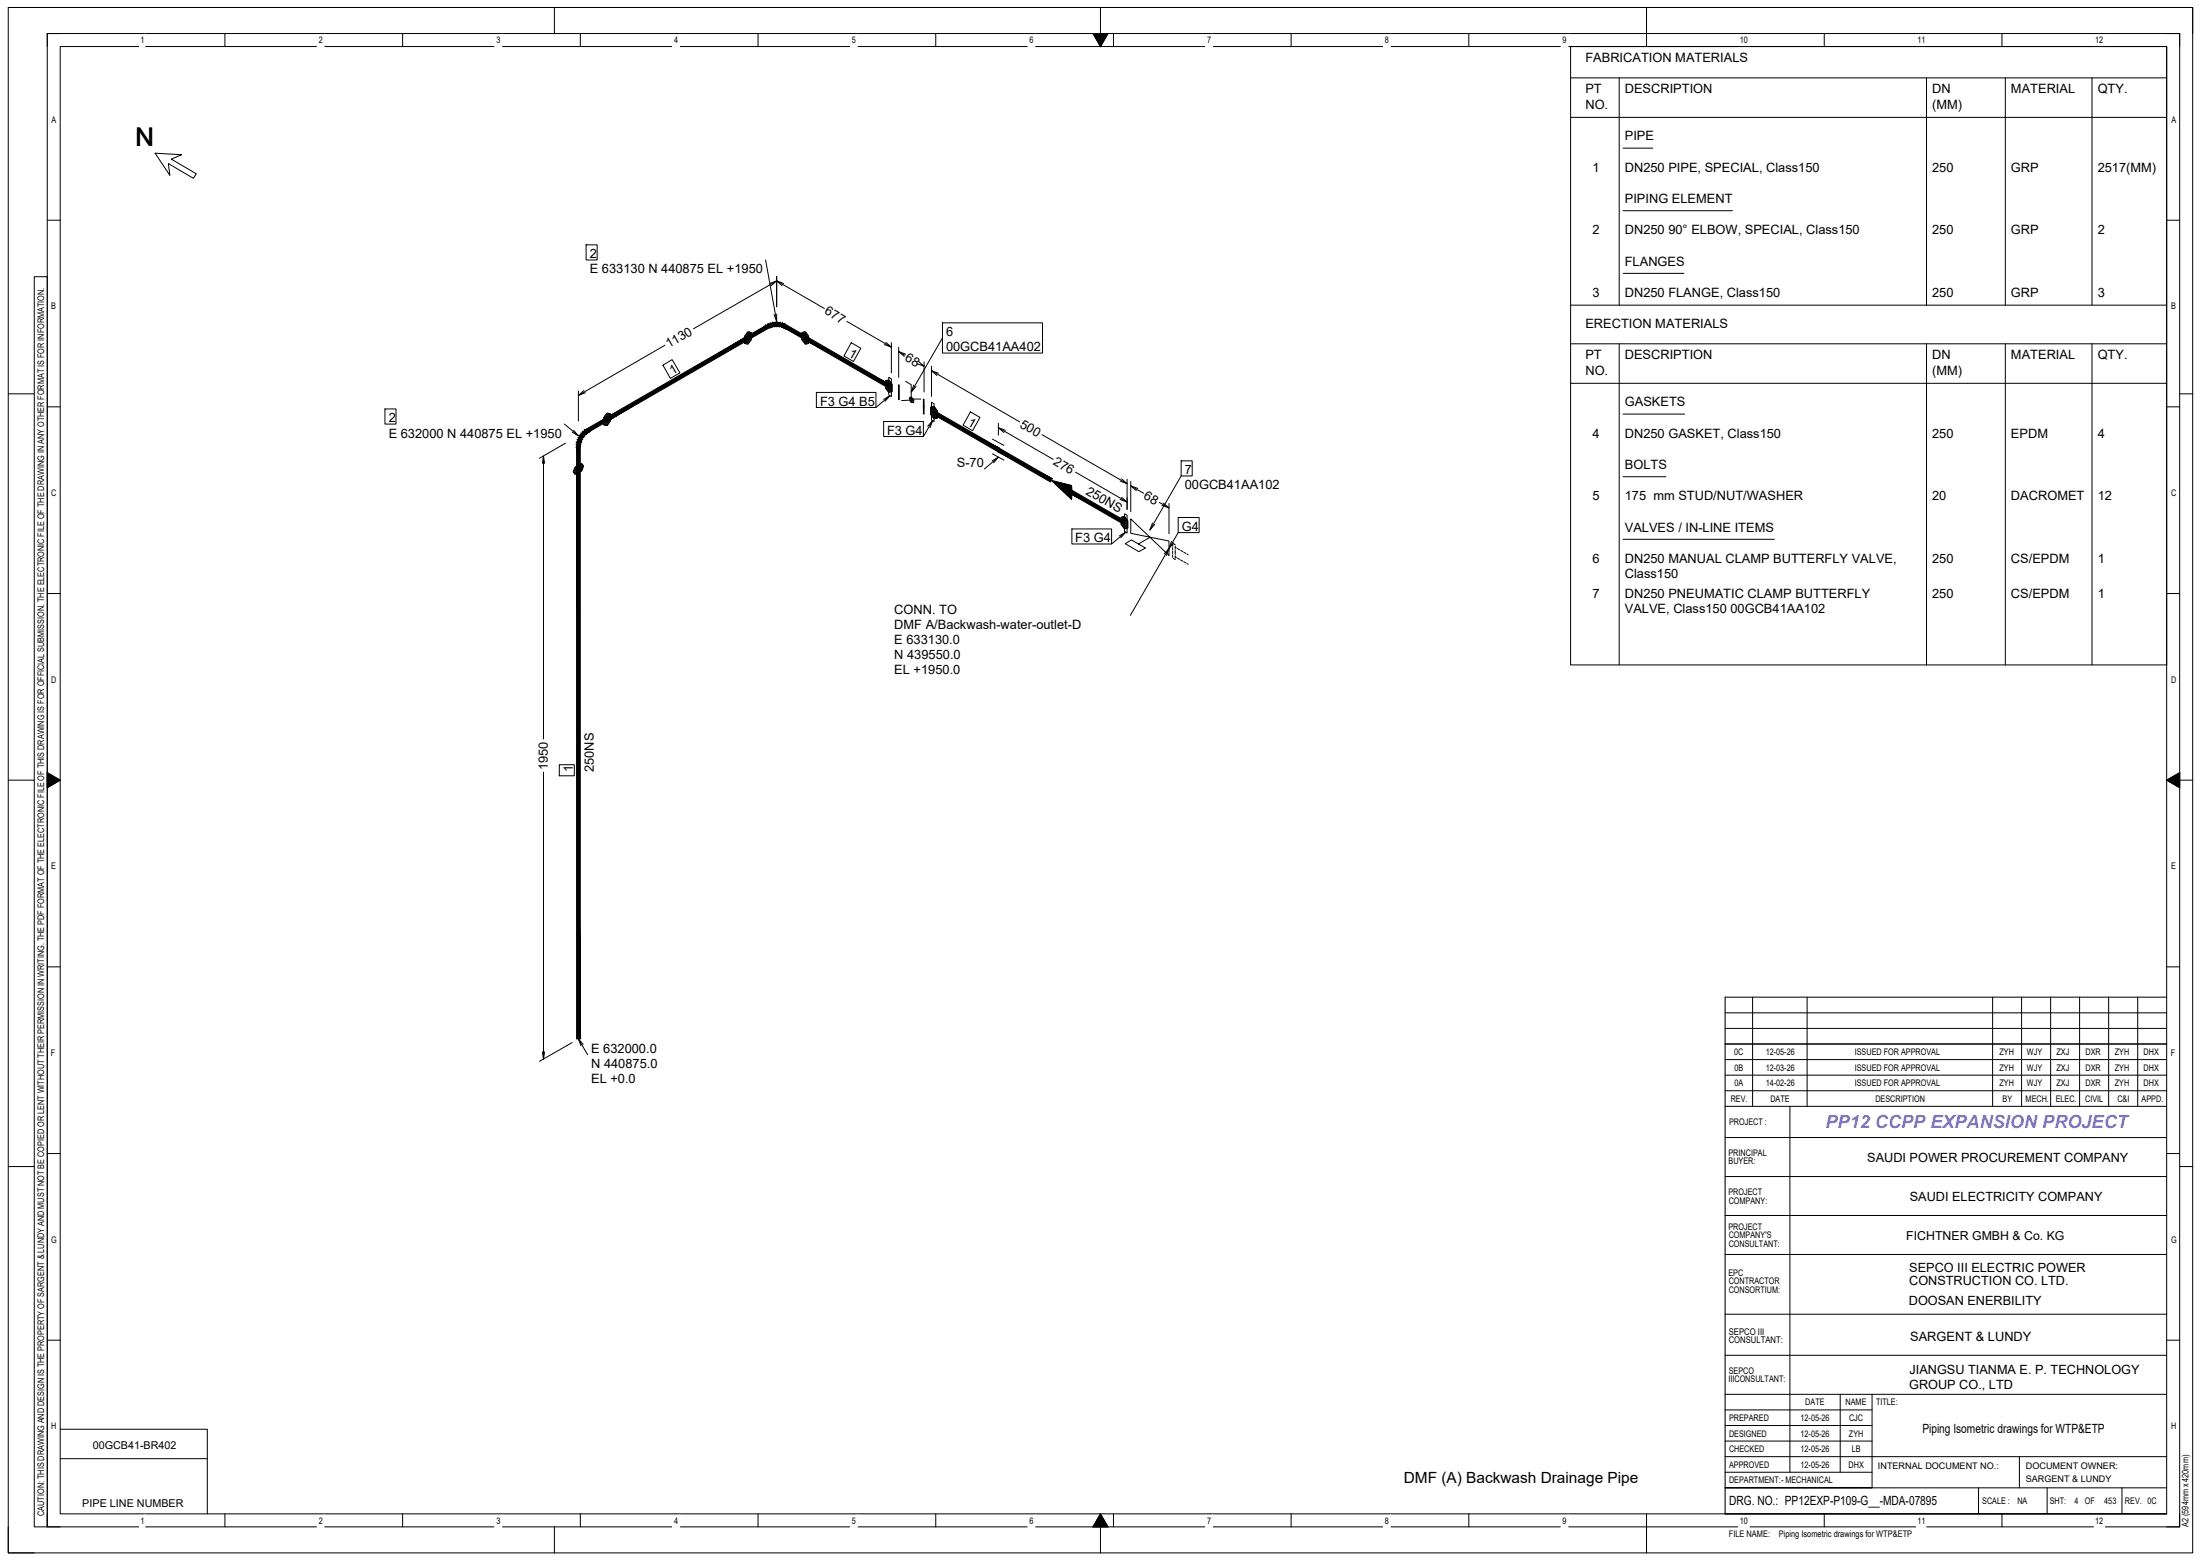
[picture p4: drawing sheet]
<svg xmlns="http://www.w3.org/2000/svg" width="598mm" height="424mm" viewBox="0 0 598 424" stroke-linecap="round" stroke-linejoin="round" font-family="sans-serif">
<!-- layer: G-ANNO-TTLB -->
<g fill="none" stroke="#000" stroke-width=".27">
<path d="M12.8 9.1h579.6v405.7h-579.6zM12.8 9.1v3.5M12.8 9.1h3.6M16.4 12.6h572.5v398.6h-572.5zM61.1 9.1v3.5M109.4 9.1v3.5M150.7 2v7.1M157.7 9.1v3.5M206 9.1v3.5M254.3 9.1v3.5M297.1 9.1h4l-2 3.5zM299.1 2v10.6"/>
<path d="M302.6 9.1v3.5M350.9 9.1v3.5M399.2 9.1v3.5M447.5 2v10.6M495.8 9.1v3.5M544.1 9.1v3.5M588.9 2h7.1v7.1M588.9 9.1h3.5v3.5M12.8 59.8h3.6M588.9 59.8h3.5M9.3 75.2h3.5v339.6h-3.5zM2.2 107h7.1"/>
<path d="M12.8 110.5h3.6M588.9 110.5h3.5M592.4 107h3.6M12.8 161.2h3.6M588.9 161.2h3.5M2.2 211.9h7.1M12.8 209.9l3.6 2-3.6 2.1zM12.8 211.9h3.6M588.9 211.9l3.5-2v4.1zM588.9 211.9h7.1M12.8 262.6h3.6M468.9 279.4h120"/>
<path d="M468.9 275.1h120M468.9 270.9h120M476.4 270.9v29.6M491.2 270.9v29.6M541.6 270.9v29.6M549.5 270.9v29.6M557.4 270.9v29.6M565.2 270.9v29.6M573.1 270.9v29.6M581 270.9v29.6M588.9 262.6h3.5M468.9 292.1h120"/>
<path d="M468.9 296.3h120M468.9 287.8h120M468.9 283.6h120M2.2 316.9h7.1M12.8 313.4h3.6M468.9 300.5h120M468.9 309h120M468.9 319.6h120M486.5 300.5v99.4M588.9 313.4h3.5M592.4 316.9h3.6M468.9 330.2h120"/>
<path d="M468.9 340.8h120M468.9 357h120M12.8 364.1h3.6M468.9 378.8h120M468.9 368.2h120M500.2 378.8v21.1M508.8 378.8v25.4h-39.9h120M588.9 364.1h3.5M468.9 395.7h120M468.9 387.2h39.9M468.9 391.5h39.9M468.9 383h39.9"/>
<path d="M468.9 399.9h39.9M548.9 395.7v8.5M2.2 414.8v7h7.1M12.8 411.2v3.6h3.6M61.1 411.2v3.6M109.4 411.2v3.6M150.7 414.8v7M157.7 411.2v3.6M206 411.2v3.6M254.3 411.2v3.6M299.1 411.2l2 3.6h-4zM299.1 411.2v10.6"/>
<path d="M302.6 411.2v3.6M350.9 411.2v3.6M399.2 411.2v3.6M447.5 411.2v10.6M468.9 411.2h120M495.8 411.2v3.6M537.8 404.2v7M544.1 411.2v3.6M556.4 404.2v7M576.7 404.2v7M592.4 411.2v3.6h-3.5"/>
</g>
<!-- layer: G-ANNO-BRDR -->
<path d="M2.2 2h593.8v419.8h-593.8z" fill="none" stroke="#000" stroke-width=".27"/>
<!-- layer: G-ANNO-TTLB -->
<path d="M468.9 270.9v140.3" fill="none" stroke="#000" stroke-width=".3"/>
<path d="M297.1 9.1h4l-2 3.5zM12.8 209.9l3.6 2-3.6 2.1zM588.9 211.9l3.5-2v4.1zM299.1 411.2l2 3.6h-4z" fill="#000" stroke="#000" stroke-width=".27"/>
<g fill="#fff" stroke="#fff" stroke-width=".27">
<path d="M38 411.7v3.2l1.4-3.2zM39.4 411.7v3.2h-1.4z"/>
<path d="M86.3 411.7v3.2l1.8-3.2zM88.1 411.7v3.2h-1.8z"/>
<path d="M134.6 411.7v3.2l1.8-3.2zM136.4 411.7v3.2h-1.8z"/>
<path d="M182.9 411.7v3.2l1.8-3.2zM184.7 411.7v3.2h-1.8z"/>
<path d="M231.2 411.7v3.2l1.8-3.2zM233 411.7v3.2h-1.8z"/>
<path d="M279.5 411.7v3.2l1.8-3.2zM281.3 411.7v3.2h-1.8z"/>
<path d="M327.8 411.7v3.2l1.8-3.2zM329.6 411.7v3.2h-1.8z"/>
<path d="M376.1 411.7v3.2l1.8-3.2zM377.9 411.7v3.2h-1.8z"/>
<path d="M424.3 411.7v3.2l1.9-3.2zM426.2 411.7v3.2h-1.9z"/>
<path d="M472.7 411.7v3.2l2.7-3.2zM475.4 411.7v3.2h-2.7z"/>
<path d="M521 411.7v3.2l2.5-3.2zM523.5 411.7v3.2h-2.5z"/>
<path d="M569.3 411.7v3.2l2.7-3.2zM572 411.7v3.2h-2.7z"/>
<path d="M589.8 386v3.3l2-3.3zM591.8 386v3.3h-2z"/>
<path d="M589.8 335.3v3.3l2.2-3.3zM592 335.3v3.3h-2.2z"/>
<path d="M589.8 284.6v3.3l1.8-3.3zM591.6 284.6v3.3h-1.8z"/>
<path d="M589.8 233.9v3.2l1.9-3.2zM591.7 233.9v3.2h-1.9z"/>
<path d="M589.8 183.2v3.2l2-3.2zM591.8 183.2v3.2h-2z"/>
<path d="M589.8 132.5v3.2l2.1-3.2zM591.9 132.5v3.2h-2.1z"/>
<path d="M589.8 81.8v3.2l1.9-3.2zM591.7 81.8v3.2h-1.9z"/>
<path d="M589.8 31.1v3.2l2.2-3.2zM592 31.1v3.2h-2.2z"/>
<path d="M38 9.6v3.2l1.4-3.2zM39.4 9.6v3.2h-1.4z"/>
<path d="M86.3 9.6v3.2l1.8-3.2zM88.1 9.6v3.2h-1.8z"/>
<path d="M134.6 9.6v3.2l1.8-3.2zM136.4 9.6v3.2h-1.8z"/>
<path d="M182.9 9.6v3.2l1.8-3.2zM184.7 9.6v3.2h-1.8z"/>
<path d="M231.2 9.6v3.2l1.8-3.2zM233 9.6v3.2h-1.8z"/>
<path d="M279.5 9.6v3.2l1.8-3.2zM281.3 9.6v3.2h-1.8z"/>
<path d="M327.8 9.6v3.2l1.8-3.2zM329.6 9.6v3.2h-1.8z"/>
<path d="M376.1 9.6v3.2l1.8-3.2zM377.9 9.6v3.2h-1.8z"/>
<path d="M424.3 9.6v3.2l1.9-3.2zM426.2 9.6v3.2h-1.9z"/>
<path d="M472.7 9.6v3.2l2.7-3.2zM475.4 9.6v3.2h-2.7z"/>
<path d="M521 9.6v3.2l2.5-3.2zM523.5 9.6v3.2h-2.5z"/>
<path d="M569.3 9.6v3.2l2.7-3.2zM572 9.6v3.2h-2.7z"/>
<path d="M13.6 386v3.3l2-3.3zM15.6 386v3.3h-2z"/>
<path d="M13.6 335.3v3.3l2.2-3.3zM15.8 335.3v3.3h-2.2z"/>
<path d="M13.6 284.6v3.3l1.8-3.3zM15.4 284.6v3.3h-1.8z"/>
<path d="M13.6 233.9v3.2l1.9-3.2zM15.5 233.9v3.2h-1.9z"/>
<path d="M13.6 183.2v3.2l2-3.2zM15.6 183.2v3.2h-2z"/>
<path d="M13.6 132.5v3.2l2.1-3.2zM15.7 132.5v3.2h-2.1z"/>
<path d="M13.6 81.8v3.2l1.9-3.2zM15.5 81.8v3.2h-1.9z"/>
<path d="M13.6 31.1v3.2l2.2-3.2zM15.8 31.1v3.2h-2.2z"/>
</g>
<!-- layer: GT_1 -->
<g fill="none" stroke="#000" stroke-width=".27">
<path d="M426.9 12.6h162v168h-162zM426.9 21.2h162M426.9 31.9h162M440.1 21.2v61.7M523.6 21.2v61.7M545 21.2v61.7M568.6 21.2v61.7M42.2 41.6l7.2 .4-2.8 1.2 6.8 4-.8 1.2-6.8-4 .4 3.2zM441.2 40.2h8M441.2 57.2h29.7M159.3 66.5h3v4.1h-3zM208.1 70.6l3 16.7"/>
<path d="M209.2 77l1.9-.7-1.5 1.3M211.1 75.1v8.2M213 77l-1.9-.7 1.5 1.3M441.2 74.3h16.5M180.2 99.2l2.5-1.5 2.1 3.6-2.6 1.5zM180.7 93.8l-23.5 13.6M202.4 93.2h1.1M202.4 93h1.3M202.4 92.8h1.4M202.4 92.6h1.6M202.4 92.4h1.7M202.4 92.2h1.8"/>
<path d="M202.4 92h1.8M202.4 91.8h1.8M202.4 91.6h1.8M202.4 91.4h1.8M202.5 91.2h1.7M202.6 91h1.6M202.8 90.8h1.4M202.8 93.4h.6M202.9 90.6h1.3M203.1 90.4h1.1M203.2 90.2h.5M203.3 90.1l.9 .2v2l-.9 1.2-.9-.2v-2z"/>
<path d="M211.1 85.3v2l-.7-1.9M218 90.3l.9-.2 .9 1.2v2l-.9 .2-.9-1.2zM218 92.2h1.8M218 92h1.8M218 91.8h1.8M218 91.6h1.8M218 91.4h1.8M218 91.2h1.7M218 91h1.6M218 90.8h1.4M218 90.6h1.3M218 90.4h1.1"/>
<path d="M218.1 92.4h1.7M218.2 92.6h1.6M218.4 92.8h1.4M218.4 90.2h.5M218.5 93h1.3M218.7 93.2h1.1M218.8 93.4h.5M224.1 83.8l-13-7.5-22.6 13M230.2 87.3l12.1 7M231.4 93.1l2.6 1.5-2 3.6-2.6-1.5zM240.8 93l1.5 1.3-1.9-.7M242.3 93.1v8.2"/>
<path d="M244.3 94.3v8.2M244.3 95.5l1.7 1M246.2 96.2l-1.9-.7 1.5 1.3M249.7 98.2l1.5 1.3-1.9-.7M250.4 99l.8 .5M251.2 98.3v8.2M253.2 99.5v8.2M256.2 87.7h27.2v8.2h-27.2zM256.2 91.8l-8.5 14.7M426.9 82.9h162M426.9 93.4h162M440.1 93.4v87.2"/>
<path d="M523.6 93.4v87.2M545 93.4v87.2M568.6 93.4v87.2M104.6 111.1h3v4.1h-3zM153.4 115.2l3.8 3.2M155.9 116.9l1.3 1.5-1.7-1M157.2 106.2v8.2M158.7 106.1l-1.5 1.3 1.9-.7M164.1 115.4v-2l.9-1.2 .9 .2v2l-.9 1.2-.9-.2h1.1M164.1 113.6h1.8M164.1 113.4h1.8M164.1 115.2h1.2"/>
<path d="M164.1 115h1.4M164.1 114.8h1.5M164.1 114.6h1.7M164.1 114.4h1.8M164.1 114.2h1.8M164.1 114h1.8M164.1 113.8h1.8M164.3 113.2h1.6M164.4 113h1.5M164.5 112.8h1.4M164.7 112.6h1.2M164.9 112.4h1"/>
<path d="M221.9 106.6h16.2v4.1h-16.2zM240.2 114.5h10.8v4.1h-10.8zM240.2 108.5l1.7-1-1.3 1.5M240.7 103.4l.9-.2 .9 1.2v2l-.9 .2-.9-1.2zM240.7 105.4h1.8M240.7 105.2h1.8M240.7 105h1.8M240.7 104.8h1.8M240.7 104.6h1.8M240.7 104.4h1.8M240.7 104.2h1.6M240.7 104h1.5"/>
<path d="M240.7 103.8h1.3M240.7 103.6h1.2M240.7 103.4h1M240.8 105.6h1.7M241 105.8h1.5M241.1 106h1.4M241.3 106.2h1.2M241.4 106.4h1.1M241.6 102.5l.7 .4v4.8l-.7-.4zM241.9 107.5l-3.8 3.2M244.3 104.5l.1 4.1zM246.2 103.6l1.5 .9v4"/>
<path d="M247.2 108.2l1.2 .7M247.4 107.9l.9 1.5M247.4 108.7l-2.3 .1M247.7 107.9h-.3l-.2 .3 .2 .7 .3 .4 .6 .1 .1-.5-.1-.5-.6-.5v1.4M248.4 104.6l-.7 1.9 1.3-1.5M250.3 108.4h-2l-.9 .5M251 108.4l.2 .1v4l-.2-.1zM252.2 115.8l1.3-1.5-.7 1.9M253 110.6l.9-.2 .9 1.2v2l-.9 .2-.9-1.2zM253 112.6h1.8M253 112.4h1.8M253 112.2h1.8"/>
<path d="M253 112h1.8M253 111.8h1.8M253 111.6h1.8M253 111.4h1.6M253 111.2h1.5M253 111h1.3M253 110.8h1.2M253 110.6h1M253.1 112.8h1.7M253.2 109.3l.7 .4v4.8l-.7-.4zM253.2 100.7l24 13.9M253.3 113h1.5"/>
<path d="M253.4 113.2h1.4M253.5 114.3l-2.5 4.3M253.6 113.4h1.2M253.7 113.6h1.1M255.1 101.4l-1.9-.7 1.5 1.3M263.8 111.9l2.6 1.5-2 3.6-2.6-1.5zM269.7 119.3l3.2 1.7M271.4 116.2l14.9 8.6M271.4 115v3.2M273.3 116.9l-1.9-.7 1.5 1.3M283.3 118.1l23 13.3M426.9 104.1h162"/>
<path d="M441.2 112.5h16.7M147.4 125.9l.3-2 .3 2M147.7 123.9v76.9M153.7 120.4l-7.1 4.1M155.8 128.2h1.8M155.9 128h2M156 128.4h1.2M156 127.8h2.2M156 127.6h2.2M156.1 128.6h.7M156.1 127.4h2.2M156.2 127.2h2.2"/>
<path d="M156.3 127h2.2M156.3 126.9l1.8-1 .5 .7-.5 1.3-1.8 1-.5-.7zM156.5 126.8h2M156.8 126.6h1.8M157.2 126.4h1.3M157.6 126.2h.7M269.7 125.2l1.7-1-1.3 1.5M269.7 123.3l3.2 1.7M271.4 124.2l-3.8 3.2M285.7 130.5l5.6 3.1-1.8-.9 1.8 1.3v-.7l-2.5-1 2.5 1.9v-1.1l-2.9-1 2.9 2.4v-1.7l-3.5-1.1 3.5 3v-2.2l-3.9-1 3.9 3.5v-2.7l-4.4-1.2 4.4 4.1v-3.2l-5-1.2 5 4.7v-3.6l-5.6-1.4 5.6 5.2v-2M292.4 128.3l13.9 8.1M304.8 135.1l1.5 1.3-1.9-.7"/>
<path d="M304.8 130.1l1.5 1.3-1.9-.7M305.6 139.6l.7 .4v4.8l-.7-.4zM306.3 130.2v8.2M307.3 130.8v8.2M307.3 132l3.5 2M309.2 132.7l-1.9-.7 1.5 1.3M315.1 136.5l2.6 1.5M316.2 136.7l1.5 1.3-1.9-.7M317.7 136.8v8.2M321 125.2h3v4.1h-3zM321 129.3l-8.5 14.7M441.2 129.5h11.6"/>
<path d="M291.3 143.7h10.8v4.1h-10.8zM304.2 145.6l1.7-1-1.3 1.5M304.7 140.5l.9-.2 .9 1.2v2l-.9 .2-.9-1.2zM304.7 142.4h1.8M304.7 142.2h1.8M304.7 142h1.8M304.7 141.8h1.8M304.7 141.6h1.8M304.7 141.4h1.8M304.7 141.2h1.6M304.7 141h1.5M304.7 140.8h1.3"/>
<path d="M304.7 140.6h1.2M304.8 142.6h1.7M305 142.8h1.5M305.1 143h1.4M305.2 140.4h.5M305.3 143.2h1.2M305.4 143.4h1.1M305.6 143.6h.5M305.9 144.6l-3.8 3.2M307.3 141v3.9l10.4 2.1v3.9zM312.5 146l-3.1 1.8 1.9 1.1-1.8 1-3.7-2.2 1.7-1 1.9 1.1M313.2 142.1l-.7 1.9 1.3-1.5"/>
<path d="M316.4 150.5l1.3-1.5-.7 1.9M318.4 147.1l-.7 1.9 1.3-1.5M318.7 147.8v.6M318.7 148.7v.7M318.7 149.7v.7M318.7 150.7v.7M318.9 151.7l.5 .2M318.9 147.7l.5 .3M319.4 148.3v.7M319.4 149.3v1.3M319.4 150.9v.7M319.4 151.3l.3 .2"/>
<path d="M319.4 148.7l.3 .2M320 151.6l.6 .3M320 149l.6 .3M320.2 140.6h5.7v4.1h-5.7zM320.2 144.7l-13 22.5M320.9 152.1l.6 .3M320.9 149.5l.6 .3M321.8 152.6l.5 .3M321.8 150l.5 .3M322.6 153.1l.3 .2M322.6 150.5l.3 .2M441.2 146.5h41.1"/>
<path d="M147.7 209.7v78M152 207.7h4.1v3h-4.1zM147.4 285.7l.3 2 .3-2M155.5 283.2l-8.9 5.1M157.2 282.2l2.5 4.3M158.5 283.7l-1.3-1.5 .7 1.9"/>
</g>
<g fill="#000" stroke="#000" stroke-width=".27">
<path d="M165.2 114.3l38.3-22.1-.5-.8zM164.8 113.5l38.2-22.1-37.8 22.9z"/>
<path d="M203.5 92.2l5.2-3-.5-.8zM203 91.4l5.2-3-4.7 3.8z"/>
<path d="M213.3 88.1l.6 .3-.5 .8zM213.3 88.1l-.4 .9 .5 .2zM212.7 87.8l.6 .3-.4 .9zM212.7 87.8l-.3 1 .5 .2zM212.1 87.7l.6 .1-.3 1zM212.1 87.7l-.2 1 .5 .1zM211.4 87.6l.7 .1-.2 1zM211.4 87.6l-.1 1 .6 .1zM210.8 87.6h.6l-.1 1zM210.8 87.6v1h.5zM210.1 87.7l.7-.1v1zM210.1 87.7l.2 1 .5-.1zM209.4 87.8l.7-.1 .2 1zM209.4 87.8l.3 1 .6-.1zM208.8 88.1l.6-.3 .3 1zM208.8 88.1l.4 .9 .5-.2zM208.2 88.4l.6-.3 .4 .9zM208.2 88.4l.5 .8 .5-.2z"/>
<path d="M213.4 89.2l5.2 3 .5-.8zM213.9 88.4l5.2 3-5.7-2.2z"/>
<path d="M159 116.8l.6-.3 .5 .8zM159 116.8l.6 .8 .5-.3zM158.5 117.2l.5-.4 .6 .8zM158.5 117.2l.7 .8 .4-.4zM158.5 117.2l.7 .8-1.1-.3zM158.1 117.7l.7 .7 .4-.4zM158.1 117.7l.7 .7-1.2-.1zM157.6 118.3l.9 .5 .3-.4zM157.6 118.3l.9 .5h-1.2zM157.3 118.8l.9 .5 .3-.5zM157.3 118.8l.9 .5-1.1 .2zM157.1 119.5l.9 .3 .2-.5zM157.1 119.5l.9 .3-1.1 .3zM156.9 120.1l.9 .2 .2-.5zM156.9 120.1l.9 .2-1 .4zM156.8 120.7l.9 .1 .1-.5zM156.8 120.7l.9 .1-1 .6zM156.7 121.4h1v-.6z"/>
<path d="M160.1 117.3l5.1-3-.4-.8zM159.6 116.5l5.2-3-4.7 3.8z"/>
<path d="M218.6 92.2l22.7 13.1 .5-.8zM219.1 91.4l22.7 13.1-23.2-12.3z"/>
<path d="M156.7 121.4l1 6v-6zM156.7 121.4l1 6h-1z"/>
<path d="M156.7 127.4l1 154.8v-154.8zM156.7 127.4l1 154.8h-1z"/>
<path d="M253.6 112.5l17.5 10.1 .5-.8zM254.1 111.7l17.5 10.1-18-9.3z"/>
<path d="M271.1 122.6l14.4 8.3 .5-.8zM271.6 121.8l14.4 8.3-14.9-7.5z"/>
<path d="M291 134.1l14.4 8.3 .5-.9zM291.5 133.3l14.4 8.2-14.9-7.4z"/>
</g>
<!-- layer: 0 -->
<path d="M16.4 388.2h39.9v23M16.4 396.2h39.9" fill="none" stroke="#000" stroke-width=".27"/>
<text font-size="7" x="36.9" y="39.6">N</text>
<text font-size="4.9" fill="#8470ff" x="496.2" y="306.5">PP12 CCPP EXPANSION PROJECT</text>
<text font-size="4.2" x="381.5" y="402.9">DMF (A) Backwash Drainage Pipe</text>
<g font-size="3.5">
<text x="430.9" y="16.9">FABRICATION MATERIALS</text>
<text x="430.9" y="25.4">PT</text>
<text x="430.9" y="29.5">NO.</text>
<text x="441.6" y="25.4">DESCRIPTION</text>
<text x="525.2" y="25.4">DN</text>
<text x="525.2" y="29.5">(MM)</text>
<text x="546.6" y="25.4">MATERIAL</text>
<text x="570.1" y="25.4">QTY.</text>
<text x="441.6" y="38.1">PIPE</text>
<text x="432.9" y="46.6">1</text>
<text x="441.6" y="46.6">DN250 PIPE, SPECIAL, Class150</text>
<text x="525.2" y="46.6">250</text>
<text x="546.6" y="46.6">GRP</text>
<text x="570.1" y="46.6">2517(MM)</text>
<text x="441.6" y="55.1">PIPING ELEMENT</text>
<text x="432.9" y="63.6">2</text>
<text x="441.6" y="63.6">DN250 90° ELBOW, SPECIAL, Class150</text>
<text x="525.2" y="63.6">250</text>
<text x="546.6" y="63.6">GRP</text>
<text x="570.1" y="63.6">2</text>
<text x="160.3" y="70.1">2</text>
<text x="160.3" y="74.3">E 633130 N 440875 EL +1950</text>
<text x="441.6" y="72.1">FLANGES</text>
<text x="432.9" y="80.6">3</text>
<text x="441.6" y="80.6">DN250 FLANGE, Class150</text>
<text x="525.2" y="80.6">250</text>
<text x="546.6" y="80.6">GRP</text>
<text x="570.1" y="80.6">3</text>
<text x="223.9" y="85.1" transform="rotate(30 223.9 85.1)">677</text>
<text x="430.9" y="89.1">ERECTION MATERIALS</text>
<text x="181.8" y="94.7" transform="rotate(-30 181.8 94.7)">1130</text>
<text x="257.1" y="91.3">6</text>
<text x="257.1" y="95.4">00GCB41AA402</text>
<text x="182.8" y="101.9" transform="rotate(-30 182.8 101.9)">1</text>
<text x="230.4" y="96.8" transform="rotate(30 230.4 96.8)">1</text>
<text x="245.8" y="97.8" transform="rotate(30 245.8 97.8)">68</text>
<text x="430.9" y="97.6">PT</text>
<text x="430.9" y="101.7">NO.</text>
<text x="441.6" y="97.6">DESCRIPTION</text>
<text x="525.2" y="97.6">DN</text>
<text x="525.2" y="101.7">(MM)</text>
<text x="546.6" y="97.6">MATERIAL</text>
<text x="570.1" y="97.6">QTY.</text>
<text x="222.9" y="110.2">F3 G4 B5</text>
<text x="441.6" y="110.4">GASKETS</text>
<text x="105.6" y="114.7">2</text>
<text x="105.6" y="118.9">E 632000 N 440875 EL +1950</text>
<text x="241.1" y="118.1">F3 G4</text>
<text x="262.8" y="115.6" transform="rotate(30 262.8 115.6)">1</text>
<text x="277" y="115.9" transform="rotate(30 277 115.9)">500</text>
<text x="432.9" y="118.9">4</text>
<text x="441.6" y="118.9">DN250 GASKET, Class150</text>
<text x="525.2" y="118.9">250</text>
<text x="546.6" y="118.9">EPDM</text>
<text x="570.1" y="118.9">4</text>
<text x="260.1" y="126.9">S-70</text>
<text x="286.1" y="126.1" transform="rotate(30 286.1 126.1)">276</text>
<text x="322" y="128.8">7</text>
<text x="441.6" y="127.4">BOLTS</text>
<text x="295" y="134.1" transform="rotate(30 295 134.1)">250NS</text>
<text x="310.6" y="135.3" transform="rotate(30 310.6 135.3)">68</text>
<text x="322" y="133">00GCB41AA102</text>
<text x="432.9" y="135.9">5</text>
<text x="441.6" y="135.9">175 mm STUD/NUT/WASHER</text>
<text x="525.2" y="135.9">20</text>
<text x="546.6" y="135.9">DACROMET</text>
<text x="570.1" y="135.9">12</text>
<text x="292.3" y="147.3">F3 G4</text>
<text x="321.2" y="144.2">G4</text>
<text x="441.6" y="144.4">VALVES / IN-LINE ITEMS</text>
<text x="432.9" y="152.9">6</text>
<text x="441.6" y="152.9">DN250 MANUAL CLAMP BUTTERFLY VALVE,</text>
<text x="525.2" y="152.9">250</text>
<text x="546.6" y="152.9">CS/EPDM</text>
<text x="570.1" y="152.9">1</text>
<text x="441.6" y="157">Class150</text>
<text x="243.1" y="166.7">CONN. TO</text>
<text x="432.9" y="162.3">7</text>
<text x="441.6" y="162.3">DN250 PNEUMATIC CLAMP BUTTERFLY</text>
<text x="441.6" y="166.4">VALVE, Class150 00GCB41AA102</text>
<text x="525.2" y="162.3">250</text>
<text x="546.6" y="162.3">CS/EPDM</text>
<text x="570.1" y="162.3">1</text>
<text x="243.1" y="170.8">DMF A/Backwash-water-outlet-D</text>
<text x="243.1" y="174.9">E 633130.0</text>
<text x="243.1" y="179">N 439550.0</text>
<text x="243.1" y="183.1">EL +1950.0</text>
<text x="148.9" y="209.3" transform="rotate(-90 148.9 209.3)">1950</text>
<text x="155.7" y="209.7" transform="rotate(-90 155.7 209.7)">1</text>
<text x="161.4" y="209.7" transform="rotate(-90 161.4 209.7)">250NS</text>
<text x="160.7" y="286">E 632000.0</text>
<text x="160.7" y="290.1">N 440875.0</text>
<text x="160.7" y="294.2">EL +0.0</text>
<text x="507.5" y="315.6">SAUDI POWER PROCUREMENT COMPANY</text>
<text x="519.1" y="326.2">SAUDI ELECTRICITY COMPANY</text>
<text x="518.9" y="345.4">SEPCO III ELECTRIC POWER</text>
<text x="518.9" y="348.9">CONSTRUCTION CO. LTD.</text>
<text x="518.8" y="354.5">DOOSAN ENERBILITY</text>
<text x="519.2" y="364.4">SARGENT &amp; LUNDY</text>
<text x="518.9" y="377.4">GROUP CO., LTD</text>
<text x="519" y="373.2">JIANGSU TIANMA E. P. TECHNOLOGY</text>
<text x="522.5" y="389.4">Piping Isometric drawings for WTP&amp;ETP</text>
<text x="470" y="408.9">DRG. NO.: PP12EXP-P109-G__-MDA-07895</text>
</g>
<text font-size="3.4" x="518.1" y="336.8">FICHTNER GMBH &amp; Co. KG</text>
<g font-size="2.9">
<text x="25.2" y="393.6">00GCB41-BR402</text>
<text x="22.4" y="409.3">PIPE LINE NUMBER</text>
</g>
<g font-size="2.5">
<text x="38.2" y="11.8">1</text>
<text x="86.7" y="11.8">2</text>
<text x="134.9" y="11.8">3</text>
<text x="183.3" y="11.8">4</text>
<text x="231.5" y="11.8">5</text>
<text x="279.8" y="11.8">6</text>
<text x="328.1" y="11.8">7</text>
<text x="376.4" y="11.8">8</text>
<text x="424.7" y="11.8">9</text>
<text x="472.9" y="11.8">10</text>
<text x="521.2" y="11.8">11</text>
<text x="569.5" y="11.8">12</text>
<text x="14" y="33.3">A</text>
<text x="590.2" y="33.3">A</text>
<text x="13.9" y="84">B</text>
<text x="590.1" y="84">B</text>
<text x="13.9" y="134.7">C</text>
<text x="590.1" y="134.7">C</text>
<text x="13.9" y="185.4">D</text>
<text x="590.1" y="185.4">D</text>
<text x="13.9" y="236.1">E</text>
<text x="590.1" y="236.1">E</text>
<text x="13.8" y="286.8">F</text>
<text x="471.4" y="286.6">0C</text>
<text x="479.9" y="286.6">12-05-26</text>
<text x="504.1" y="286.6">ISSUED FOR APPROVAL</text>
<text x="543.5" y="286.6">ZYH</text>
<text x="550.9" y="286.6">WJY</text>
<text x="559" y="286.6">ZXJ</text>
<text x="566.9" y="286.6">DXR</text>
<text x="574.8" y="286.6">ZYH</text>
<text x="582.6" y="286.6">DHX</text>
<text x="590.1" y="286.8">F</text>
<text x="471.4" y="290.8">0B</text>
<text x="479.9" y="290.8">12-03-26</text>
<text x="504.1" y="290.8">ISSUED FOR APPROVAL</text>
<text x="543.5" y="290.8">ZYH</text>
<text x="550.9" y="290.8">WJY</text>
<text x="559" y="290.8">ZXJ</text>
<text x="566.9" y="290.8">DXR</text>
<text x="574.8" y="290.8">ZYH</text>
<text x="582.6" y="290.8">DHX</text>
<text x="470.4" y="299.4">REV.</text>
<text x="471.4" y="295.1">0A</text>
<text x="479.9" y="295.1">14-02-26</text>
<text x="481.2" y="299.4">DATE</text>
<text x="504.1" y="295.1">ISSUED FOR APPROVAL</text>
<text x="509.7" y="299.4">DESCRIPTION</text>
<text x="543.5" y="295.1">ZYH</text>
<text x="544.3" y="299.4">BY</text>
<text x="550.6" y="299.4">MECH.</text>
<text x="550.9" y="295.1">WJY</text>
<text x="558.7" y="299.4">ELEC.</text>
<text x="559" y="295.1">ZXJ</text>
<text x="566.7" y="299.4">CIVIL</text>
<text x="566.9" y="295.1">DXR</text>
<text x="574.8" y="295.1">ZYH</text>
<text x="575.5" y="299.4">C&amp;I</text>
<text x="582.1" y="299.4">APPD.</text>
<text x="582.6" y="295.1">DHX</text>
<text x="469.9" y="305.7">PROJECT :</text>
<text x="469.8" y="314">PRINCIPAL</text>
<text x="469.8" y="316.3">BUYER:</text>
<text x="469.8" y="324.6">PROJECT</text>
<text x="469.9" y="326.9">COMPANY:</text>
<text x="469.8" y="334.1">PROJECT</text>
<text x="13.9" y="337.5">G</text>
<text x="469.9" y="336.4">COMPANY'S</text>
<text x="469.9" y="338.7">CONSULTANT:</text>
<text x="590.1" y="337.5">G</text>
<text x="469.8" y="346.6">EPC</text>
<text x="469.9" y="348.9">CONTRACTOR</text>
<text x="469.9" y="351.2">CONSORTIUM:</text>
<text x="469.9" y="364.9">CONSULTANT:</text>
<text x="469.9" y="362.5">SEPCO III</text>
<text x="469.8" y="375.5">IIICONSULTANT:</text>
<text x="469.9" y="373.2">SEPCO</text>
<text x="490.7" y="381.7">DATE</text>
<text x="501.6" y="381.7">NAME</text>
<text x="509.9" y="381.7">TITLE:</text>
<text x="13.9" y="388.2">H</text>
<text x="469.9" y="386">PREPARED</text>
<text x="489.4" y="386">12-05-26</text>
<text x="502.6" y="386">CJC</text>
<text x="590.1" y="388.2">H</text>
<text x="469.9" y="390.2">DESIGNED</text>
<text x="469.9" y="394.5">CHECKED</text>
<text x="489.4" y="390.2">12-05-26</text>
<text x="489.4" y="394.5">12-05-26</text>
<text x="502.5" y="390.2">ZYH</text>
<text x="503.3" y="394.5">LB</text>
<text x="469.9" y="398.7">APPROVED</text>
<text x="489.4" y="398.7">12-05-26</text>
<text x="502.4" y="398.7">DHX</text>
<text x="510.4" y="399.2">INTERNAL DOCUMENT NO.:</text>
<text x="550.6" y="399.2">DOCUMENT OWNER:</text>
<text x="469.9" y="402.9">DEPARTMENT:- MECHANICAL</text>
<text x="550.6" y="402.6">SARGENT &amp; LUNDY</text>
<text x="12" y="411.8" transform="rotate(-90 12 411.8)">CAUTION: THIS DRAWING AND DESIGN IS THE PROPERTY OF SARGENT &amp; LUNDY AND MUST NOT BE COPIED OR LENT WITHOUT THEIR PERMISSION IN WRITING. THE PDF FORMAT OF THE ELECTRONIC FILE OF THIS DRAWING IS FOR OFFICIAL SUBMISSION. THE ELECTRONIC FILE OF THE DRAWING IN ANY OTHER FORMAT IS FOR INFORMATION.</text>
<text x="38.2" y="413.9">1</text>
<text x="86.7" y="413.9">2</text>
<text x="134.9" y="413.9">3</text>
<text x="183.3" y="413.9">4</text>
<text x="231.5" y="413.9">5</text>
<text x="279.8" y="413.9">6</text>
<text x="328.1" y="413.9">7</text>
<text x="376.4" y="413.9">8</text>
<text x="424.7" y="413.9">9</text>
<text x="472.9" y="413.9">10</text>
<text x="521.2" y="413.9">11</text>
<text x="538.8" y="408.5">SCALE :</text>
<text x="548.3" y="408.6">NA</text>
<text x="557.1" y="408.6">SHT:</text>
<text x="563.9" y="408.6">4 OF</text>
<text x="569.5" y="413.9">12</text>
<text x="571.9" y="408.6">453</text>
<text x="577.6" y="408.6">REV. 0C</text>
<text x="469.9" y="417.4">FILE NAME:</text>
<text x="483.5" y="417.4">Piping Isometric drawings for WTP&amp;ETP</text>
<text x="594.9" y="414.8" transform="rotate(-90 594.9 414.8)">A2 (594mm x 420mm)</text>
</g>
</svg>
